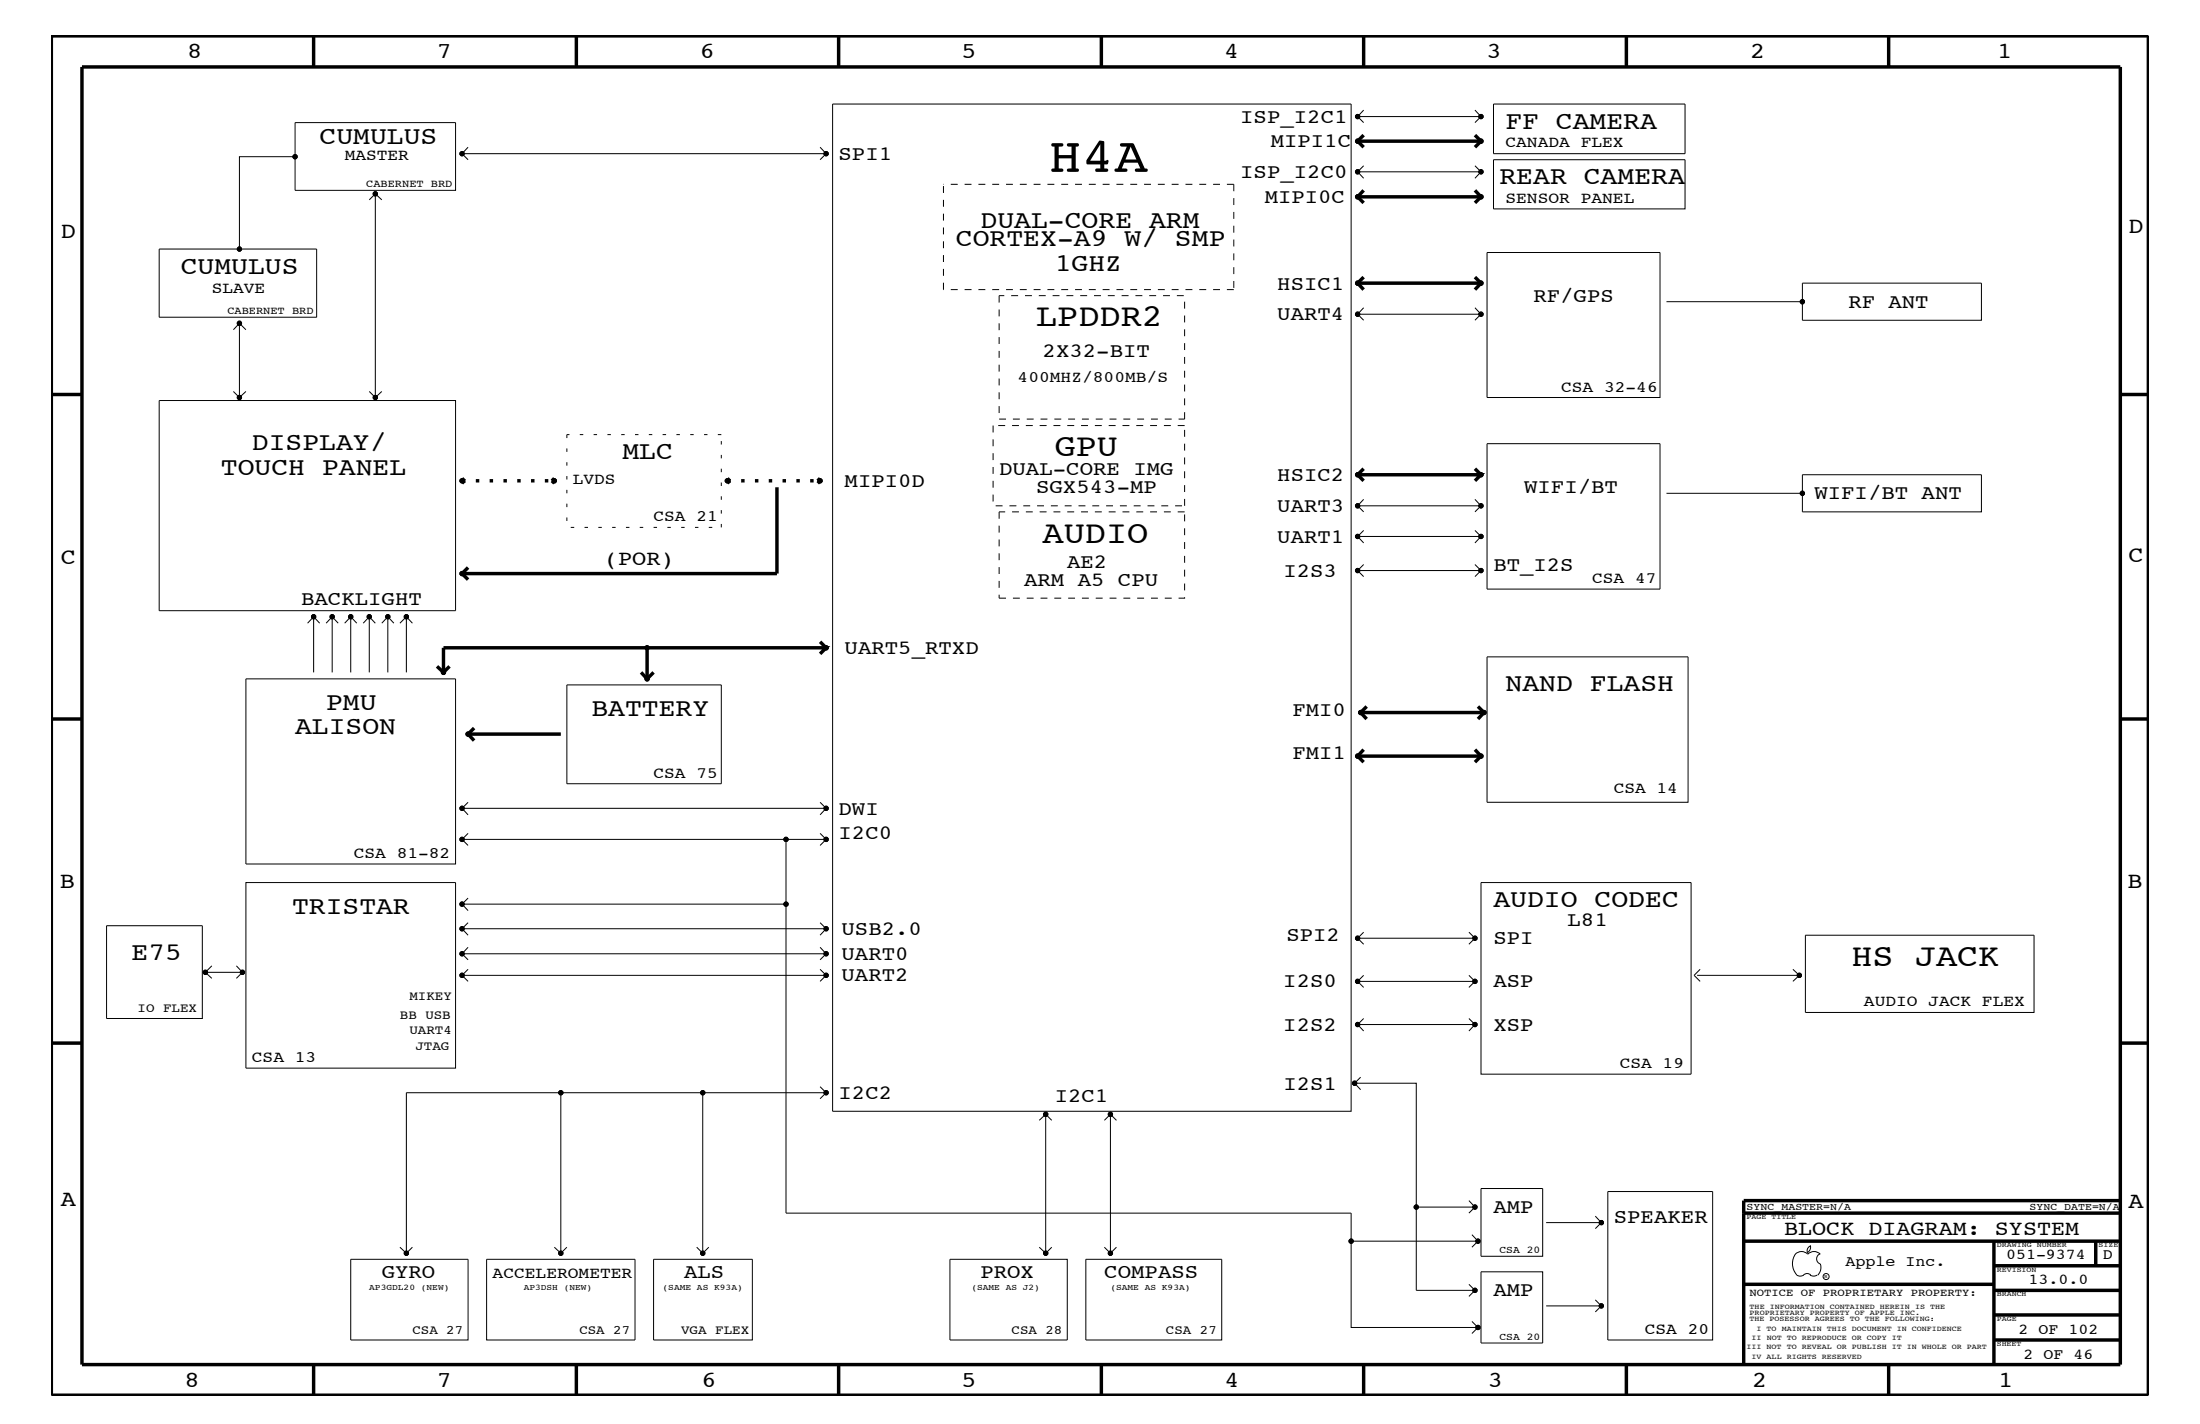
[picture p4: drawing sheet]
<svg xmlns="http://www.w3.org/2000/svg" width="432mm" height="279mm" viewBox="0 0 432 279" stroke-linecap="round" stroke-linejoin="round" font-family="sans-serif">
<g fill="none" stroke="#000" stroke-width=".68" stroke-linecap="butt">
<path d="M10.1 7h411.6v266.8h-411.6zM16.1 13.1h400.1v254.6h-400.1zM61.6 7v6.1M113.1 7v6.1M164.6 7v6.1M216.2 7v6.1M267.6 7v6.1M319.2 7v6.1M370.7 7v6.1M266.5 38.6l1.1 1.2M266.5 38.6h24.2M266.5 27.7l1.1 1.2"/>
<path d="M266.5 27.7h24.2M267.6 37.4l-1.1 1.2M267.6 26.5l-1.1 1.2M289.5 37.4l1.2 1.2M289.5 26.5l1.2 1.2M290.7 38.6l-1.2 1.2M290.7 27.7l-1.2 1.2M266.5 55.6l1.1 1.2M266.5 55.6h24.2M267.6 54.4l-1.1 1.2M289.5 54.4l1.2 1.2M290.7 55.6l-1.2 1.2"/>
<path d="M10.1 77.4h6M416.2 77.4h5.5M152.5 95.6v16.9h-61.8M266.5 93.2h24.2l-1.2 1.1M266.5 93.2l1.1 1.1M267.6 92l-1.1 1.2M289.5 92l1.2 1.2M90.7 112.5l1.2 1.2M91.9 111.4l-1.2 1.1M85.8 130.7l1.2 1.2M88.2 130.7l-1.2 1.2M125.8 131.9l1.2 1.3"/>
<path d="M127 127.1h35.1l-1.1 1.2M127 127.1h-40v4.8M127 127.1v6.1M128.3 131.9l-1.3 1.3M161 125.9l1.1 1.2M267.1 139.8l1.1 1.3M267.1 139.8h24.2M268.2 138.6l-1.1 1.2M290.1 138.6l1.2 1.2M291.3 139.8l-1.2 1.3M10.1 141.1h6M91.9 144h18.2"/>
<path d="M91.9 144l1.2 1.3M93.1 142.9l-1.2 1.1M266.5 148.4l1.1 1.1M266.5 148.4h24.2M267.6 147.1l-1.1 1.3M289.5 147.1l1.2 1.3M290.7 148.4l-1.2 1.1M416.2 141.1h5.5M10.1 204.7h6M416.2 204.7h5.5M342.2 238h74M416.2 235.6h-74v32.1"/>
<path d="M342.2 252h49.2M342.2 243.5h74M391.4 248.4h24.8M391.4 243.5v24.2M391.4 258h24.8M391.4 253.2h24.8M411.3 243.5v4.9M61.6 267.7v6.1M113.1 267.7v6.1M164.6 267.7v6.1M216.2 268v5.8M267.6 267.7v6.1"/>
<path d="M319.2 267.7v6.1M370.7 267.7v6.1M391.4 262.9h24.8"/>
</g>
<g fill="none" stroke="#000" stroke-width=".2">
<path d="M57.9 30.7v6.7h31.5v-13.3h-31.5v6.6h-10.9v18.2h15.1v13.3h-30.9v-13.3h15.8M73.7 38v40l1.2-1.2M73.7 38l1.2 1.2M73.7 38l-1.2 1.2M90.7 30.2l1.2 1.1M91.9 28.9l-1.2 1.3M161 28.9l1.1 1.3h-71.4M162.1 30.2l-1.1 1.1M163.4 20.4h101.8v197.6h-101.8zM266.5 22.9l1.1 1.2M266.5 33.7l1.1 1.3M266.5 33.7h24.2"/>
<path d="M267.6 21.6l-1.1 1.3M267.6 32.5l-1.1 1.2M289.5 21.6l1.2 1.3h-24.2M289.5 32.5l1.2 1.2M290.7 22.9l-1.2 1.2M290.7 33.7l-1.2 1.3M293.1 20.4h37.6v9.8h-37.6zM293.1 31.3h37.6v9.7h-37.6zM291.9 49.5h33.9v28.5h-33.9zM327.1 59.2h26.7M353.8 55.6h35.1v7.2h-35.1zM31.2 78.6h58.2v41.2h-58.2z"/>
<path d="M45.8 76.8l1.2 1.2M47 63.4v14.6M47 63.4l-1.2 1.3M47 63.4l1.3 1.3M48.3 76.8l-1.3 1.2M72.5 76.8l1.2 1.2M266.5 61.7l1.1 1.1M266.5 61.7h24.2M267.6 60.4l-1.1 1.3M289.5 60.4l1.2 1.3M290.7 61.7l-1.2 1.1M266.5 99.2h24.2l-1.2 1.2"/>
<path d="M266.5 99.2l1.1 1.2M267.6 98l-1.1 1.2M289.5 98l1.2 1.2M291.9 87.1h33.9v28.5h-33.9zM327.1 96.8h26.7M353.8 93.2h35.1v7.2h-35.1zM266.5 105.3h24.2l-1.2 1.2M266.5 105.3l1.1 1.2M266.5 111.9l1.1 1.2M266.5 111.9h24.2M267.6 104.1l-1.1 1.2M267.6 110.8l-1.1 1.1"/>
<path d="M289.5 104.1l1.2 1.2M289.5 110.8l1.2 1.1M290.7 111.9l-1.2 1.2M48.3 133.2h41.1v36.3h-41.1zM61.6 121l-1.2 1.3M61.6 121v10.9M61.6 121l1.1 1.3M65.2 121v10.9M65.2 121l-1.2 1.3M65.2 121l1.2 1.3M68.8 121v10.9M68.8 121l-1.1 1.3"/>
<path d="M68.8 121l1.2 1.3M72.5 121v10.9M72.5 121l1.2 1.3M72.5 121l-1.2 1.3M76.1 121v10.9M76.1 121l-1.2 1.3M76.1 121l1.2 1.3M79.8 121v10.9M79.8 121l1.1 1.3M79.8 121l-1.3 1.3M111.3 134.4h30.3v19.4h-30.3zM291.9 128.9h39.4v28.5h-39.4z"/>
<path d="M90.7 158.6l1.2 1.3M90.7 158.6h71.4M91.9 157.4l-1.2 1.2M161 157.4l1.1 1.2M162.1 158.6l-1.1 1.3M48.3 173.2h41.1v36.4h-41.1zM90.7 164.7l1.2 1.2M90.7 177.4l1.2 1.3M90.7 164.7h71.4M91.9 163.5l-1.2 1.2M91.9 176.2l-1.2 1.2M154.3 164.7v12.7h-63.6"/>
<path d="M154.3 177.4v60.6h110.9v5.5M161 163.5l1.1 1.2M162.1 164.7l-1.1 1.2M290.7 173.2h41.2v37.6h-41.2zM20.9 181.6h18.8v18.2h-18.8zM40.3 190.8h7.3l-1.2 1.2M40.3 190.8l1.3 1.2M41.6 189.5l-1.3 1.3M46.4 189.5l1.2 1.3M90.7 182.2l1.2 1.3M90.7 182.2h71.4M90.7 187.1l1.2 1.2"/>
<path d="M90.7 187.1h71.4M90.7 191.4l1.2 1.2M90.7 191.4h71.4M91.9 181l-1.2 1.2M91.9 185.9l-1.2 1.2M91.9 190.2l-1.2 1.2M161 181l1.1 1.2M161 185.9l1.1 1.2M161 190.2l1.1 1.2M162.1 182.2l-1.1 1.3M162.1 187.1l-1.1 1.2M162.1 191.4l-1.1 1.2"/>
<path d="M266.5 184.1l1.1 1.2M266.5 192.6l1.1 1.1M266.5 192.6h23M267.6 182.9l-1.1 1.2M267.6 199.8l-1.1 1.2M267.6 191.4l-1.1 1.2M288.3 182.9l1.2 1.2h-23M288.3 199.8l1.2 1.2M288.3 191.4l1.2 1.2M289.5 184.1l-1.2 1.2M289.5 192.6l-1.2 1.1M333.7 190.2l-1.2 1.2 1.2 1.2"/>
<path d="M351.9 190.2l1.3 1.2h-20.1M353.2 191.4l-1.3 1.2M354.4 183.5h44.8v15.2h-44.8zM110.1 214.4v31.5M137.9 214.4v31.5M161 213.2l1.1 1.2M162.1 214.4h-82.3v31.5M162.1 214.4l-1.1 1.2M205.2 218.6v27.3M205.2 218.6l-1.2 1.2M205.2 218.6l1.2 1.2M217.9 218.6v27.3"/>
<path d="M217.9 218.6l-1.1 1.2M217.9 218.6l1.2 1.2M266.5 201l1.1 1.3M266.5 201h23M267.1 213.8l-1.2-1.3h12.1v24.3h11.5M267.1 211.4l-1.2 1.1M289.5 201l-1.2 1.3M278 236.8v16.4h11.5M288.3 235.6l1.2 1.2M289.5 236.8l-1.2 1.2M290.7 233.2h12.1v13.3h-12.1zM313.1 238.6l1.2 1.3h-10.8"/>
<path d="M314.3 239.9l-1.2 1.2M315.6 233.8h20.5v29.1h-20.5zM68.8 247.1h23.1v15.8h-23.1zM78.5 244.7l1.3 1.2M80.9 244.7l-1.1 1.2M95.5 247.1h29.1v15.8h-29.1zM108.8 244.7l1.3 1.2M111.3 244.7l-1.2 1.2M128.3 247.1h19.4v15.8h-19.4zM136.7 244.7l1.2 1.2M139.1 244.7l-1.2 1.2M186.4 247.1h23.1v15.8h-23.1z"/>
<path d="M204 244.7l1.2 1.2M206.4 244.7l-1.2 1.2M213.1 247.1h26.7v15.8h-26.7zM216.8 244.7l1.1 1.2M219.1 244.7l-1.2 1.2M288.3 252l1.2 1.2M288.9 242.3l1.2 1.2M288.9 259.3l1.2 1.2M289.5 253.2l-1.2 1.2M290.1 243.5h-24.9v17h24.9l-1.2 1.1M290.1 243.5l-1.2 1.2M290.7 249.5h12.1v14h-12.1z"/>
<path d="M313.1 255l1.2 1.2h-10.8M314.3 256.2l-1.2 1.2M352.4 246.1a1.72 1.72 0 0 1 2.4 0 1.69 1.69 0 0 1 2.5 0M352.4 246a3.3 3.3 0 0 0 .3 4.1M352.6 250.2l.7 .2 .7-.2M354 250.2l.7-.3 .7 .3M355.3 250.2l.7 .2 .7-.2M355.3 244.4l.1 .3a1.18 1.18 0 0 1-.6 1M355.4 244.4a.99 .99 0 0 0-.6 1.4M357.2 246a1.04 1.04 0 0 0-.6 1 1.04 1.04 0 0 0 .6 1l.2 .7a2.11 2.11 0 0 1-.6 1.5"/>
<circle cx="57.9" cy="30.7" r=".42"/>
<circle cx="73.7" cy="38" r=".42"/>
<circle cx="90.7" cy="30.2" r=".42"/>
<circle cx="162.1" cy="30.2" r=".42"/>
<circle cx="266.5" cy="22.9" r=".42"/>
<circle cx="266.5" cy="33.7" r=".42"/>
<circle cx="266.5" cy="27.7" r=".42"/>
<circle cx="266.5" cy="38.6" r=".42"/>
<circle cx="290.7" cy="22.9" r=".42"/>
<circle cx="290.7" cy="33.7" r=".42"/>
<circle cx="290.7" cy="27.7" r=".42"/>
<circle cx="290.7" cy="38.6" r=".42"/>
<circle cx="47" cy="48.9" r=".42"/>
<circle cx="266.5" cy="55.6" r=".42"/>
<circle cx="290.7" cy="55.6" r=".42"/>
<circle cx="353.8" cy="59.2" r=".42"/>
<circle cx="47" cy="78" r=".42"/>
<circle cx="47" cy="63.4" r=".42"/>
<circle cx="73.7" cy="78" r=".42"/>
<circle cx="266.5" cy="61.7" r=".42"/>
<circle cx="290.7" cy="61.7" r=".42"/>
<circle cx="90.7" cy="94.3" r=".42"/>
<circle cx="108.8" cy="94.3" r=".42"/>
<circle cx="142.8" cy="94.3" r=".42"/>
<circle cx="161" cy="94.3" r=".42"/>
<circle cx="266.5" cy="93.2" r=".42"/>
<circle cx="266.5" cy="99.2" r=".42"/>
<circle cx="290.7" cy="93.2" r=".42"/>
<circle cx="290.7" cy="99.2" r=".42"/>
<circle cx="353.8" cy="96.8" r=".42"/>
<circle cx="90.7" cy="112.5" r=".42"/>
<circle cx="266.5" cy="111.9" r=".42"/>
<circle cx="266.5" cy="105.3" r=".42"/>
<circle cx="290.7" cy="105.3" r=".42"/>
<circle cx="290.7" cy="111.9" r=".42"/>
<circle cx="61.6" cy="121" r=".42"/>
<circle cx="65.2" cy="121" r=".42"/>
<circle cx="68.8" cy="121" r=".42"/>
<circle cx="72.5" cy="121" r=".42"/>
<circle cx="76.1" cy="121" r=".42"/>
<circle cx="79.8" cy="121" r=".42"/>
<circle cx="87" cy="131.9" r=".42"/>
<circle cx="127" cy="133.2" r=".42"/>
<circle cx="127" cy="127.1" r=".42"/>
<circle cx="162.1" cy="127.1" r=".42"/>
<circle cx="267.1" cy="139.8" r=".42"/>
<circle cx="291.3" cy="139.8" r=".42"/>
<circle cx="90.7" cy="158.6" r=".42"/>
<circle cx="91.9" cy="144" r=".42"/>
<circle cx="162.1" cy="158.6" r=".42"/>
<circle cx="266.5" cy="148.4" r=".42"/>
<circle cx="290.7" cy="148.4" r=".42"/>
<circle cx="90.7" cy="177.4" r=".42"/>
<circle cx="90.7" cy="164.7" r=".42"/>
<circle cx="154.3" cy="164.7" r=".42"/>
<circle cx="154.3" cy="177.4" r=".42"/>
<circle cx="162.1" cy="164.7" r=".42"/>
<circle cx="40.3" cy="190.8" r=".42"/>
<circle cx="47.6" cy="190.8" r=".42"/>
<circle cx="90.7" cy="191.4" r=".42"/>
<circle cx="90.7" cy="187.1" r=".42"/>
<circle cx="90.7" cy="182.2" r=".42"/>
<circle cx="162.1" cy="187.1" r=".42"/>
<circle cx="162.1" cy="191.4" r=".42"/>
<circle cx="162.1" cy="182.2" r=".42"/>
<circle cx="266.5" cy="184.1" r=".42"/>
<circle cx="266.5" cy="192.6" r=".42"/>
<circle cx="289.5" cy="184.1" r=".42"/>
<circle cx="289.5" cy="192.6" r=".42"/>
<circle cx="353.2" cy="191.4" r=".42"/>
<circle cx="110.1" cy="214.4" r=".42"/>
<circle cx="137.9" cy="214.4" r=".42"/>
<circle cx="162.1" cy="214.4" r=".42"/>
<circle cx="205.2" cy="218.6" r=".42"/>
<circle cx="217.9" cy="218.6" r=".42"/>
<circle cx="265.9" cy="212.5" r=".42"/>
<circle cx="266.5" cy="201" r=".42"/>
<circle cx="289.5" cy="201" r=".42"/>
<circle cx="278" cy="236.8" r=".42"/>
<circle cx="289.5" cy="236.8" r=".42"/>
<circle cx="314.3" cy="239.9" r=".42"/>
<circle cx="79.8" cy="245.9" r=".42"/>
<circle cx="110.1" cy="245.9" r=".42"/>
<circle cx="137.9" cy="245.9" r=".42"/>
<circle cx="205.2" cy="245.9" r=".42"/>
<circle cx="217.9" cy="245.9" r=".42"/>
<circle cx="265.2" cy="243.5" r=".42"/>
<circle cx="289.5" cy="253.2" r=".42"/>
<circle cx="290.1" cy="243.5" r=".42"/>
<circle cx="314.3" cy="256.2" r=".42"/>
<circle cx="358.4" cy="250.5" r=".59"/>
<circle cx="290.1" cy="260.5" r=".42"/>
</g>
<g fill="none" stroke="#000" stroke-width=".2" stroke-dasharray="1.4 1.4" stroke-linecap="butt">
<path d="M242.2 36.2h-57M242.2 36.2v20.6M185.2 56.8v-20.6M196.1 58v24.2M242.2 56.8h-57M194.9 83.5v15.7h37.6M196.1 82.2h36.4M232.5 82.2v-24.2h-36.4M232.5 83.5h-37.6M232.5 99.2v-15.7M196.1 100.4v17M196.1 117.4h36.4v-17"/>
<path d="M232.5 100.4h-36.4"/>
</g>
<path d="M111.3 85.3v18.2h30.3M141.6 85.3h-30.3M141.6 103.5v-18.2" fill="none" stroke="#000" stroke-width=".2" stroke-dasharray=".7 2" stroke-linecap="butt"/>
<path d="M90.7 94.3l1.2 1.3M90.7 94.3l1.2-1.1M90.7 94.3h18.1M108.8 94.3l-1.2 1.3M108.8 94.3l-1.2-1.1M142.8 94.3l1.2-1.1M142.8 94.3l1.2 1.3M142.8 94.3h18.2M161 94.3l-1.2-1.1M161 94.3l-1.2 1.3" fill="none" stroke="#000" stroke-width=".68" stroke-dasharray=".7 2" stroke-linecap="butt"/>
<g fill="#000">
<circle cx="57.9" cy="30.8" r=".42"/>
<circle cx="73.7" cy="38" r=".42"/>
<circle cx="90.7" cy="30.2" r=".42"/>
<circle cx="162.1" cy="30.2" r=".42"/>
<circle cx="266.4" cy="38.6" r=".42"/>
<circle cx="266.4" cy="27.7" r=".42"/>
<circle cx="266.4" cy="22.9" r=".42"/>
<circle cx="266.4" cy="33.7" r=".42"/>
<circle cx="290.7" cy="27.7" r=".42"/>
<circle cx="290.7" cy="22.9" r=".42"/>
<circle cx="290.7" cy="33.7" r=".42"/>
<circle cx="290.7" cy="38.6" r=".42"/>
<circle cx="47" cy="48.9" r=".42"/>
<circle cx="266.4" cy="55.6" r=".42"/>
<circle cx="290.7" cy="55.6" r=".42"/>
<circle cx="353.7" cy="59.2" r=".42"/>
<circle cx="47" cy="63.4" r=".42"/>
<circle cx="47" cy="78" r=".42"/>
<circle cx="73.7" cy="78" r=".42"/>
<circle cx="266.4" cy="61.7" r=".42"/>
<circle cx="290.7" cy="61.7" r=".42"/>
<circle cx="90.7" cy="94.3" r=".42"/>
<circle cx="108.8" cy="94.3" r=".42"/>
<circle cx="142.7" cy="94.3" r=".42"/>
<circle cx="161" cy="94.3" r=".42"/>
<circle cx="266.4" cy="93.2" r=".42"/>
<circle cx="266.4" cy="99.3" r=".42"/>
<circle cx="290.7" cy="93.2" r=".42"/>
<circle cx="290.7" cy="99.3" r=".42"/>
<circle cx="353.7" cy="96.8" r=".42"/>
<circle cx="90.7" cy="112.6" r=".42"/>
<circle cx="266.4" cy="112" r=".42"/>
<circle cx="266.4" cy="105.3" r=".42"/>
<circle cx="290.7" cy="105.3" r=".42"/>
<circle cx="290.7" cy="112" r=".42"/>
<circle cx="61.6" cy="121" r=".42"/>
<circle cx="65.2" cy="121" r=".42"/>
<circle cx="68.8" cy="121" r=".42"/>
<circle cx="72.5" cy="121" r=".42"/>
<circle cx="76.1" cy="121" r=".42"/>
<circle cx="79.8" cy="121" r=".42"/>
<circle cx="87" cy="131.9" r=".42"/>
<circle cx="127" cy="127.1" r=".42"/>
<circle cx="127" cy="133.2" r=".42"/>
<circle cx="162.1" cy="127.1" r=".42"/>
<circle cx="267" cy="139.8" r=".42"/>
<circle cx="291.3" cy="139.8" r=".42"/>
<circle cx="90.7" cy="158.6" r=".42"/>
<circle cx="91.9" cy="144" r=".42"/>
<circle cx="162.1" cy="158.6" r=".42"/>
<circle cx="266.4" cy="148.4" r=".42"/>
<circle cx="290.7" cy="148.4" r=".42"/>
<circle cx="90.7" cy="164.7" r=".42"/>
<circle cx="90.7" cy="177.4" r=".42"/>
<circle cx="154.3" cy="177.4" r=".42"/>
<circle cx="154.3" cy="164.7" r=".42"/>
<circle cx="162.1" cy="164.7" r=".42"/>
<circle cx="40.3" cy="190.8" r=".42"/>
<circle cx="47.6" cy="190.8" r=".42"/>
<circle cx="90.7" cy="187.1" r=".42"/>
<circle cx="90.7" cy="191.4" r=".42"/>
<circle cx="90.7" cy="182.2" r=".42"/>
<circle cx="162.1" cy="187.1" r=".42"/>
<circle cx="162.1" cy="191.4" r=".42"/>
<circle cx="162.1" cy="182.2" r=".42"/>
<circle cx="266.4" cy="192.6" r=".42"/>
<circle cx="266.4" cy="184.1" r=".42"/>
<circle cx="289.5" cy="184.1" r=".42"/>
<circle cx="289.5" cy="192.6" r=".42"/>
<circle cx="353.1" cy="191.4" r=".42"/>
<circle cx="110.1" cy="214.4" r=".42"/>
<circle cx="137.9" cy="214.4" r=".42"/>
<circle cx="162.1" cy="214.4" r=".42"/>
<circle cx="205.2" cy="218.6" r=".42"/>
<circle cx="217.9" cy="218.6" r=".42"/>
<circle cx="265.9" cy="212.5" r=".42"/>
<circle cx="266.4" cy="201" r=".42"/>
<circle cx="289.5" cy="201" r=".42"/>
<circle cx="278" cy="236.8" r=".42"/>
<circle cx="289.5" cy="236.8" r=".42"/>
<circle cx="314.3" cy="239.9" r=".42"/>
<circle cx="79.8" cy="245.9" r=".42"/>
<circle cx="110.1" cy="245.9" r=".42"/>
<circle cx="137.9" cy="245.9" r=".42"/>
<circle cx="205.2" cy="245.9" r=".42"/>
<circle cx="217.9" cy="245.9" r=".42"/>
<circle cx="265.2" cy="243.5" r=".42"/>
<circle cx="289.5" cy="253.2" r=".42"/>
<circle cx="290.1" cy="243.5" r=".42"/>
<circle cx="314.3" cy="256.2" r=".42"/>
<circle cx="290.1" cy="260.5" r=".42"/>
</g>
<text font-size="9.7" x="205.8" y="33.7">H4A</text>
<g font-size="6.3">
<text x="203.4" y="64">LPDDR2</text>
<text x="207" y="89.5">GPU</text>
<text x="204.6" y="106.5">AUDIO</text>
<text x="363.4" y="189.5">HS JACK</text>
</g>
<g font-size="5">
<text x="62.7" y="28.3">CUMULUS</text>
<text x="295.5" y="25.3">FF CAMERA</text>
<text x="294.3" y="36.2">REAR CAMERA</text>
<text x="192.4" y="44.6">DUAL-CORE ARM</text>
<text x="35.5" y="53.8">CUMULUS</text>
<text x="187.6" y="48.3">CORTEX-A9 W/ SMP</text>
<text x="207" y="53.2">1GHZ</text>
<text x="49.4" y="88.3">DISPLAY/</text>
<text x="43.3" y="93.2">TOUCH PANEL</text>
<text x="122.2" y="90.1">MLC</text>
<text x="295.5" y="135.6">NAND FLASH</text>
<text x="64" y="139.2">PMU</text>
<text x="116.1" y="140.4">BATTERY</text>
<text x="57.9" y="144">ALISON</text>
<text x="57.3" y="179.3">TRISTAR</text>
<text x="293.1" y="178">AUDIO CODEC</text>
<text x="25.8" y="188.3">E75</text>
</g>
<g font-size="4.5">
<text x="36.7" y="11.5">8</text>
<text x="85.8" y="11.5">7</text>
<text x="137.3" y="11.5">6</text>
<text x="188.7" y="11.5">5</text>
<text x="240.3" y="11.5">4</text>
<text x="291.8" y="11.5">3</text>
<text x="343.5" y="11.5">2</text>
<text x="392" y="11.5">1</text>
<text x="11.9" y="46.8">D</text>
<text x="417.7" y="45.7">D</text>
<text x="11.9" y="110.6">C</text>
<text x="417.7" y="110.3">C</text>
<text x="11.8" y="174.3">B</text>
<text x="417.6" y="174.2">B</text>
<text x="11.9" y="236.7">A</text>
<text x="417.7" y="237.1">A</text>
<text x="36.2" y="272.1">8</text>
<text x="85.8" y="272.1">7</text>
<text x="137.7" y="272.1">6</text>
<text x="188.7" y="272.1">5</text>
<text x="240.4" y="272.1">4</text>
<text x="292" y="272.1">3</text>
<text x="343.9" y="272.1">2</text>
<text x="392.2" y="272.1">1</text>
</g>
<g font-size="4.1">
<text x="118.5" y="110.8">(POR)</text>
<text x="350.2" y="242.3">BLOCK DIAGRAM: SYSTEM</text>
</g>
<g font-size="4">
<text x="243.4" y="24.1">ISP_I2C1</text>
<text x="249.4" y="28.9">MIPI1C</text>
<text x="164.6" y="31.4">SPI1</text>
<text x="243.4" y="35">ISP_I2C0</text>
<text x="248.2" y="39.8">MIPI0C</text>
<text x="250.7" y="56.8">HSIC1</text>
<text x="301" y="59.2">RF/GPS</text>
<text x="250.7" y="62.9">UART4</text>
<text x="362.8" y="60.4">RF ANT</text>
<text x="204.6" y="70.1">2X32-BIT</text>
<text x="165.8" y="95.6">MIPI0D</text>
<text x="196.1" y="93.2">DUAL-CORE IMG</text>
<text x="250.7" y="94.3">HSIC2</text>
<text x="203.4" y="96.8">SGX543-MP</text>
<text x="250.7" y="100.4">UART3</text>
<text x="299.1" y="96.8">WIFI/BT</text>
<text x="356.1" y="98">WIFI/BT ANT</text>
<text x="250.7" y="106.5">UART1</text>
<text x="209.5" y="111.4">AE2</text>
<text x="251.9" y="113.1">I2S3</text>
<text x="293.1" y="112">BT_I2S</text>
<text x="59.1" y="118.6">BACKLIGHT</text>
<text x="201" y="115">ARM A5 CPU</text>
<text x="165.8" y="128.3">UART5_RTXD</text>
<text x="253.7" y="140.4">FMI0</text>
<text x="253.7" y="149">FMI1</text>
<text x="164.6" y="159.9">DWI</text>
<text x="164.6" y="164.7">I2C0</text>
<text x="165.2" y="183.5">USB2.0</text>
<text x="252.5" y="184.7">SPI2</text>
<text x="293.1" y="185.3">SPI</text>
<text x="307.7" y="181.6">L81</text>
<text x="165.2" y="188.3">UART0</text>
<text x="165.2" y="192.6">UART2</text>
<text x="251.9" y="193.7">I2S0</text>
<text x="293.1" y="193.7">ASP</text>
<text x="251.9" y="202.3">I2S2</text>
<text x="293.1" y="202.3">XSP</text>
<text x="164.6" y="215.6">I2C2</text>
<text x="251.9" y="213.8">I2S1</text>
<text x="207" y="216.2">I2C1</text>
<text x="293.1" y="238">AMP</text>
<text x="316.7" y="239.9">SPEAKER</text>
<text x="74.9" y="250.7">GYRO</text>
<text x="134.3" y="250.7">ALS</text>
<text x="192.4" y="250.7">PROX</text>
<text x="216.7" y="250.7">COMPASS</text>
<text x="293.1" y="254.4">AMP</text>
</g>
<g font-size="3.1">
<text x="295.5" y="28.9">CANADA FLEX</text>
<text x="67.6" y="31.4">MASTER</text>
<text x="295.5" y="39.8">SENSOR PANEL</text>
<text x="41.6" y="57.4">SLAVE</text>
<text x="199.7" y="75">400MHZ/800MB/S</text>
<text x="306.4" y="76.8">CSA 32-46</text>
<text x="112.4" y="95">LVDS</text>
<text x="128.3" y="102.2">CSA 21</text>
<text x="312.5" y="114.4">CSA 47</text>
<text x="128.3" y="152.6">CSA 75</text>
<text x="316.7" y="155.6">CSA 14</text>
<text x="69.4" y="168.3">CSA 81-82</text>
<text x="365.8" y="197.4">AUDIO JACK FLEX</text>
<text x="49.4" y="208.3">CSA 13</text>
<text x="317.9" y="209.6">CSA 19</text>
<text x="96.7" y="250.7">ACCELEROMETER</text>
<text x="322.8" y="261.6">CSA 20</text>
</g>
<g font-size="3">
<text x="362.2" y="248.4">Apple Inc.</text>
<text x="393.7" y="247.1">051-9374</text>
<text x="398.1" y="252">13.0.0</text>
<text x="412.7" y="247.1">D</text>
<text x="396.2" y="261.6">2 OF 102</text>
<text x="397.2" y="266.6">2 OF 46</text>
</g>
<g font-size="2.5">
<text x="80.3" y="196.2">MIKEY</text>
<text x="27" y="198.7">IO FLEX</text>
<text x="78.5" y="199.8">BB USB</text>
<text x="80.3" y="202.9">UART4</text>
<text x="81.5" y="205.9">JTAG</text>
<text x="80.9" y="261.6">CSA 27</text>
<text x="113.7" y="261.6">CSA 27</text>
<text x="133.7" y="261.6">VGA FLEX</text>
<text x="198.5" y="261.6">CSA 28</text>
<text x="228.9" y="261.6">CSA 27</text>
</g>
<g font-size="2.1">
<text x="71.9" y="36.8">CABERNET BRD</text>
<text x="44.6" y="61.7">CABERNET BRD</text>
<text x="343.4" y="254.4">NOTICE OF PROPRIETARY PROPERTY:</text>
</g>
<g font-size="2">
<text x="342.8" y="237.4">SYNC_MASTER=N/A</text>
<text x="398.4" y="237.4">SYNC_DATE=N/A</text>
<text x="294.3" y="245.9">CSA 20</text>
<text x="294.3" y="262.9">CSA 20</text>
</g>
<g font-size="1.7">
<text x="72.5" y="253.2">AP3GDL20 (NEW)</text>
<text x="102.8" y="253.2">AP3DSH (NEW)</text>
<text x="130" y="253.2">(SAME AS K93A)</text>
<text x="190.7" y="253.2">(SAME AS J2)</text>
<text x="217.9" y="253.2">(SAME AS K93A)</text>
</g>
<g font-size="1.4">
<text x="342.8" y="239.2">PAGE TITLE</text>
<text x="391.9" y="244.7">DRAWING NUMBER</text>
<text x="411.9" y="244.7">SIZE</text>
<text x="391.9" y="249.5">REVISION</text>
<text x="343.4" y="256.8">THE INFORMATION CONTAINED HEREIN IS THE</text>
<text x="391.9" y="254.4">BRANCH</text>
<text x="343.4" y="258">PROPRIETARY PROPERTY OF APPLE INC.</text>
<text x="343.4" y="259.3">THE POSESSOR AGREES TO THE FOLLOWING:</text>
<text x="343.8" y="262.9">II NOT TO REPRODUCE OR COPY IT</text>
<text x="344.8" y="261.1">I TO MAINTAIN THIS DOCUMENT IN CONFIDENCE</text>
<text x="391.9" y="259.3">PAGE</text>
<text x="342.8" y="264.7">III NOT TO REVEAL OR PUBLISH IT IN WHOLE OR PART</text>
<text x="343.8" y="266.6">IV ALL RIGHTS RESERVED</text>
<text x="391.9" y="264.1">SHEET</text>
</g>
<text font-size="1" x="358.1" y="250.7">R</text>
</svg>
